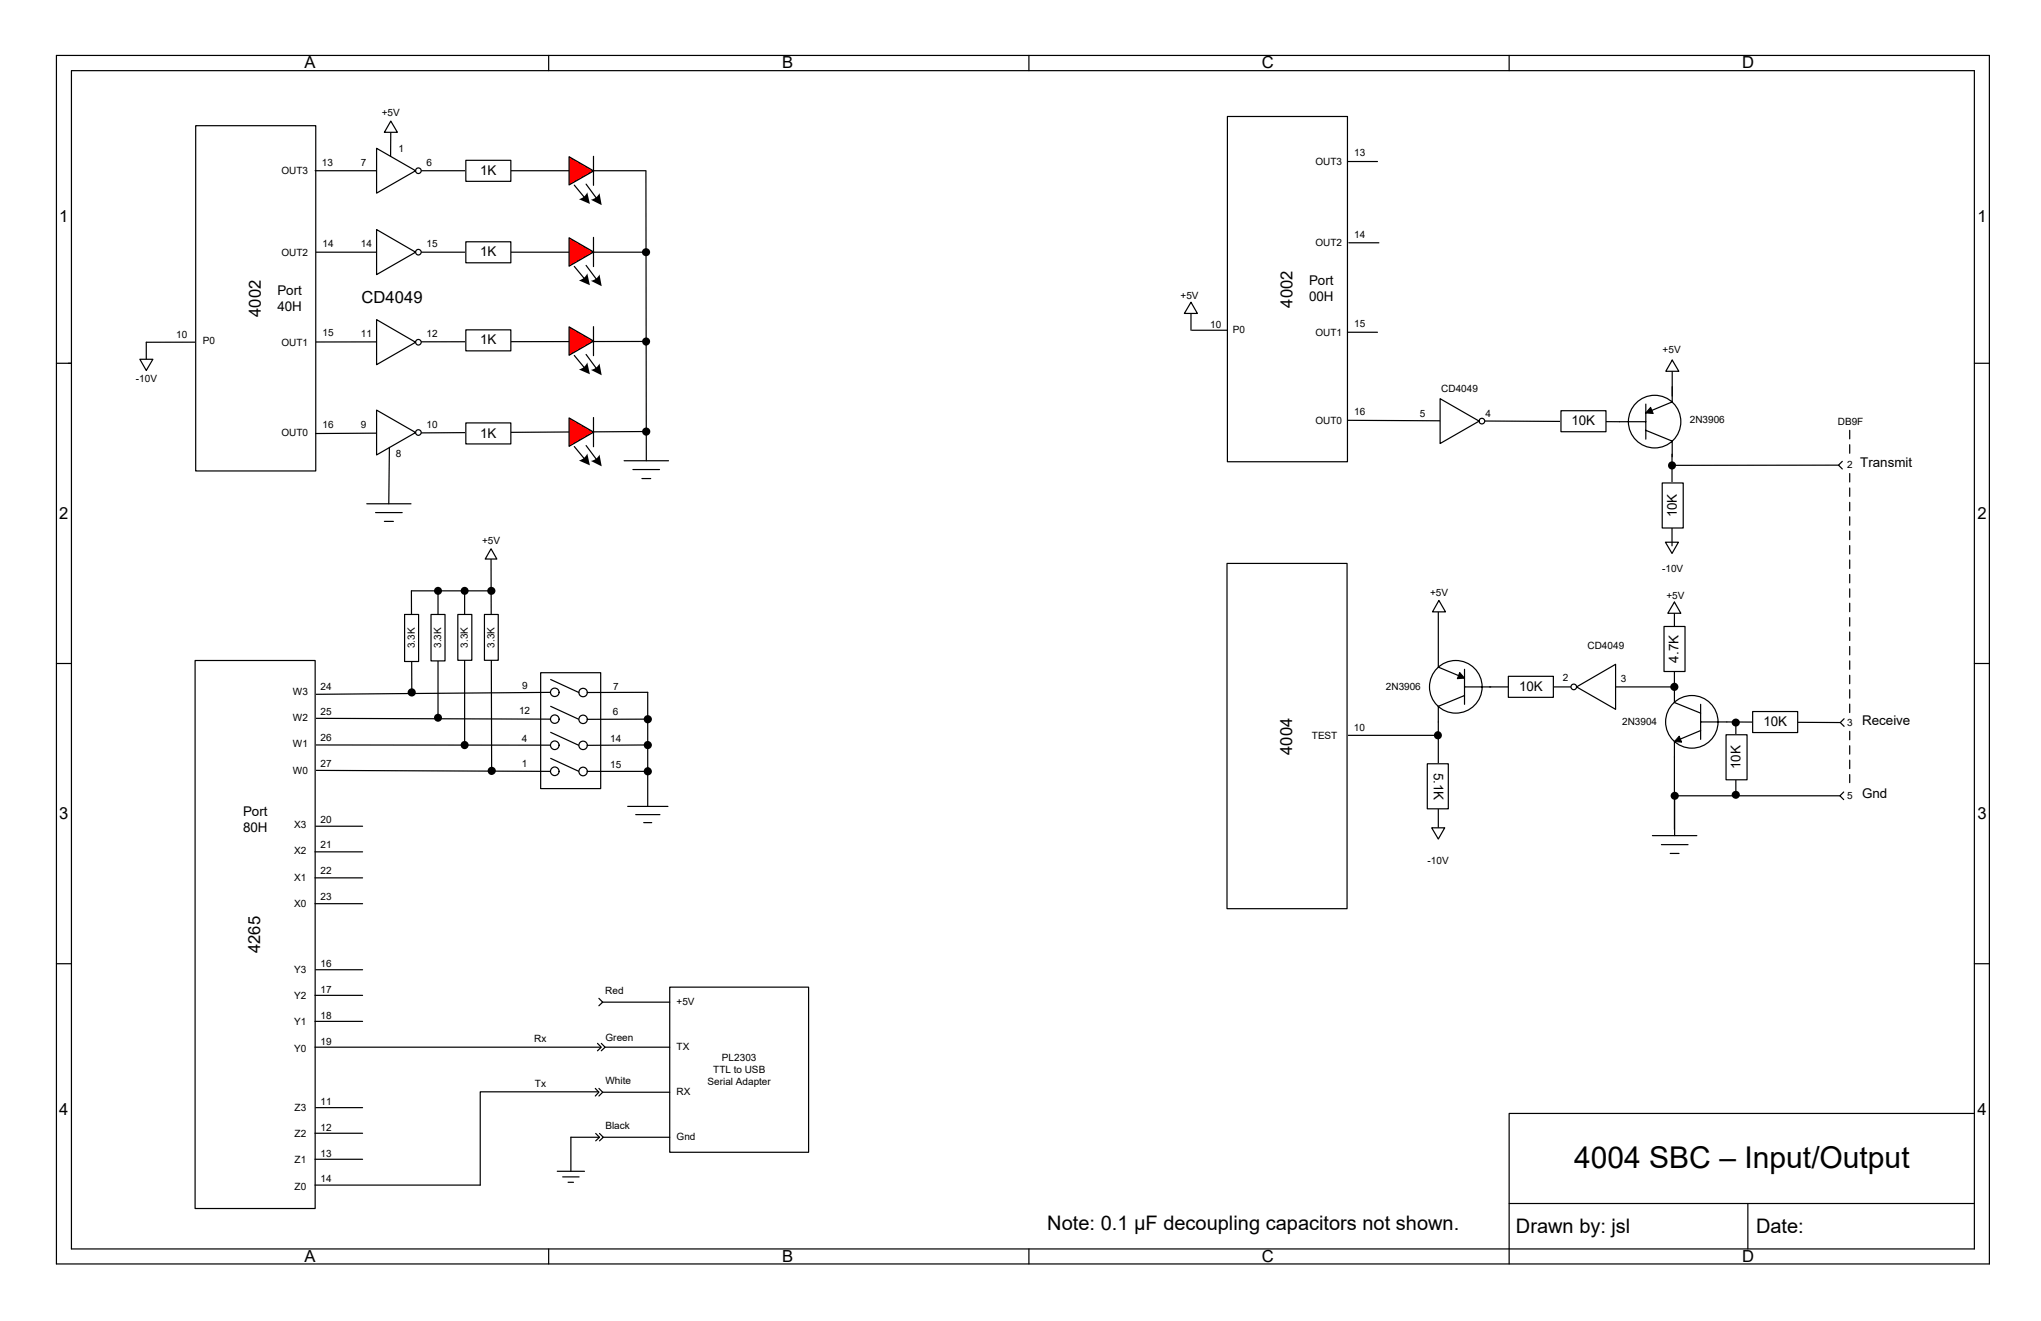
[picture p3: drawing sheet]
<svg xmlns="http://www.w3.org/2000/svg" width="432mm" height="279mm" viewBox="0 0 432 279" stroke-linecap="round" stroke-linejoin="round" font-family="sans-serif">
<path d="M252.1 69.8h21.3M284.2 155.5h20" fill="none" stroke="#000" stroke-width=".25"/>
<circle cx="304.2" cy="155.5" r=".85" fill="#000"/>
<path d="M114.4 142.3h12.7v24.5h-12.7z" fill="#fff"/>
<g fill="none" stroke="#000" stroke-width=".25">
<path d="M11.9 11.7h409v255.6h-409zM15.1 14.9h402.6v249.3h-402.6zM116.1 11.7v3.2M217.7 11.7v3.2M319.3 11.7v3.2M11.9 76.8h3.2M353.8 76.2v7.6M417.7 76.8h3.2M389 98.4h-35.3M389.8 97.6l-.8 .8 .8 .8M11.9 140.3h3.2M66.7 157.6h49.8"/>
<path d="M66.7 151.9l49.8 .2M114.4 142.3h12.7v24.5h-12.7zM117.3 146.4l-50.6 .5M417.7 140.3h3.2M66.7 162.9l49.8 .3M11.9 203.8h3.2M417.7 203.8h3.2M417.7 235.5h-98.4v28.6M319.3 254.6h98.4M369.8 254.6v9.6M116.1 264.2v3.1M217.7 264.2v3.1"/>
<path d="M319.3 264.2v3.1"/>
</g>
<circle cx="353.7" cy="98.4" r=".86" fill="#000"/>
<g fill="#000">
<path d="M391.2 90.9l.3 .1-.1 1.9-.2-.1zM391.2 94l.3 .1-.1 1.9-.2-.2z"/>
<path d="M391.2 100.1l.3 .1v1.7l-.2 .2-.1-.2zM391.2 103.1l.3 .1v1.8l-.2 .1-.1-.1zM391.2 106.2l.3 .1v1.7l-.2 .2-.1-.2zM391.2 109.2l.3 .1v1.8l-.2 .1-.1-.1zM391.2 112.3l.3 .1v1.7l-.2 .2-.1-.2zM391.2 115.3l.3 .1v1.8l-.2 .1-.1-.1zM391.2 118.4h.3v1.8l-.2 .2-.1-.2zM391.2 121.4l.3 .1v1.8l-.2 .1-.1-.1zM391.2 124.5h.3v1.8l-.2 .1-.1-.1zM391.2 127.5l.3 .1v1.8l-.2 .1-.1-.1zM391.2 130.6h.3v1.8l-.2 .1-.1-.1zM391.2 133.6l.3 .1v1.8l-.2 .1-.1-.1zM391.2 136.7h.3v1.8l-.2 .1-.1-.1zM391.2 139.7l.3 .1v1.8l-.2 .1-.1-.1zM391.2 142.7l.3 .1v1.8l-.2 .1-.1-.1zM391.2 145.8l.3 .1v1.8l-.2 .1-.1-.1zM391.2 148.8l.3 .1v1.8l-.2 .1-.1-.1z"/>
</g>
<path d="M353.8 76.2l1.4 2.3h-2.8z" fill="#fff"/>
<path d="M353.8 76.2l1.4 2.3h-2.8z" fill="none" stroke="#000" stroke-width=".25"/>
<path d="M352.3 114.7h2.8l-1.4 2.4z" fill="#fff"/>
<path d="M352.3 114.7h2.8l-1.4 2.4z" fill="none" stroke="#000" stroke-width=".25"/>
<circle cx="117.4" cy="152.1" r=".9" fill="#fff"/>
<g fill="none" stroke="#000" stroke-width=".25">
<path d="M116.5 149.4l6 2.7"/>
<circle cx="117.4" cy="152.1" r=".9"/>
</g>
<circle cx="117.4" cy="157.6" r=".91" fill="#fff"/>
<g fill="none" stroke="#000" stroke-width=".25">
<path d="M116.5 154.9l6 2.7"/>
<circle cx="117.4" cy="157.6" r=".91"/>
</g>
<circle cx="117.4" cy="163.1" r=".91" fill="#fff"/>
<g fill="none" stroke="#000" stroke-width=".25">
<path d="M123.4 146.5l13.6-.1v24.2M137 157.6h-13.6M116.5 160.4l6 2.8M123.4 163.2h13.6M132.8 170.6h8.5M134.5 172.3h5.1M136.2 174h1.7"/>
<circle cx="117.4" cy="163.1" r=".91"/>
</g>
<g fill="#000">
<circle cx="137" cy="157.6" r=".86"/>
<circle cx="137" cy="163.1" r=".86"/>
</g>
<circle cx="123.4" cy="146.5" r=".89" fill="#fff"/>
<circle cx="123.4" cy="146.5" r=".89" fill="none" stroke="#000" stroke-width=".25"/>
<circle cx="117.4" cy="146.4" r=".9" fill="#fff"/>
<g fill="none" stroke="#000" stroke-width=".25">
<path d="M116.5 143.7l6 2.8"/>
<circle cx="117.4" cy="146.4" r=".9"/>
</g>
<circle cx="123.4" cy="157.7" r=".89" fill="#fff"/>
<circle cx="123.4" cy="157.7" r=".89" fill="none" stroke="#000" stroke-width=".25"/>
<circle cx="123.4" cy="163.2" r=".9" fill="#fff"/>
<g fill="none" stroke="#000" stroke-width=".25">
<path d="M103.9 117.5l.1 45.5M92.7 125v26.8M98.3 125v32.6M103.9 125h-16.9l.1 21.5"/>
<circle cx="123.4" cy="163.2" r=".9"/>
</g>
<g fill="#000">
<circle cx="92.7" cy="125" r=".85"/>
<circle cx="98.3" cy="125" r=".85"/>
<circle cx="103.9" cy="125" r=".86"/>
<circle cx="87.1" cy="146.5" r=".87"/>
<circle cx="92.7" cy="151.8" r=".85"/>
<circle cx="98.3" cy="157.6" r=".86"/>
<circle cx="104" cy="163" r=".86"/>
</g>
<path d="M103.9 116.1l1.2 2.1h-2.4z" fill="#fff"/>
<path d="M103.9 116.1l1.2 2.1h-2.4z" fill="none" stroke="#000" stroke-width=".25"/>
<path d="M85.6 130h3v9.9h-3z" fill-rule="evenodd" fill="#fff"/>
<path d="M85.6 130h3v9.9h-3z" fill="none" stroke="#000" stroke-width=".25"/>
<path d="M91.2 130h2.9v9.8h-2.9z" fill-rule="evenodd" fill="#fff"/>
<path d="M91.2 130h2.9v9.8h-2.9z" fill="none" stroke="#000" stroke-width=".25"/>
<path d="M96.9 130h2.9v9.7h-2.9z" fill-rule="evenodd" fill="#fff"/>
<path d="M96.9 130h2.9v9.7h-2.9z" fill="none" stroke="#000" stroke-width=".25"/>
<path d="M102.5 130h2.9v9.7h-2.9z" fill-rule="evenodd" fill="#fff"/>
<path d="M102.5 130h2.9v9.7h-2.9z" fill="none" stroke="#000" stroke-width=".25"/>
<path d="M259.7 24.6h25.4v73.1h-25.4z" fill-rule="evenodd" fill="#fff"/>
<path d="M259.7 24.6h25.4v73.1h-25.4zM285.1 34.2h6.3M252 65.5v4.3" fill="none" stroke="#000" stroke-width=".25"/>
<path d="M252 63.9l1.3 2.4h-2.7z" fill="#fff"/>
<path d="M252 63.9l1.3 2.4h-2.7zM367.2 152.8v15.3" fill="none" stroke="#000" stroke-width=".25"/>
<g fill="#000">
<circle cx="367.2" cy="152.8" r=".85"/>
<circle cx="367.2" cy="168.1" r=".86"/>
</g>
<path d="M365.2 155.4h4.4v9.5h-4.4z" fill-rule="evenodd" fill="#fff"/>
<path d="M354.2 127.3v18M365.2 155.4h4.4v9.5h-4.4z" fill="none" stroke="#000" stroke-width=".25"/>
<path d="M352 132.5h4.5v9.5h-4.5z" fill-rule="evenodd" fill="#fff"/>
<path d="M352 132.5h4.5v9.5h-4.5zM390.1 152l-.8 .8 .8 .8M349.6 176.7h9.4M351.5 178.6h5.6M354.3 167.6v9.1M354.3 168.3h35M390.1 167.5l-.8 .8 .8 .8M353.4 180.5h1.8" fill="none" stroke="#000" stroke-width=".25"/>
<circle cx="354.3" cy="168.3" r=".86" fill="#000"/>
<path d="M354.2 127.3l1.4 2.4h-2.8z" fill="#fff"/>
<path d="M354.2 127.3l1.4 2.4h-2.8z" fill="none" stroke="#000" stroke-width=".25"/>
<path d="M259.6 119.2h25.4v73h-25.4z" fill-rule="evenodd" fill="#fff"/>
<path d="M285.4 51.4h6.3M285.1 70.3h6.3M259.6 119.2h25.4v73h-25.4z" fill="none" stroke="#000" stroke-width=".25"/>
<path d="M391.2 154.6l.3 .1v1.8l-.2 .1-.1-.1zM391.2 157.6l.3 .1v1.8l-.2 .1-.1-.1zM391.2 160.7l.3 .1v1.8l-.2 .1-.1-.1zM391.2 163.7l.3 .1v1.7l-.2 .2-.1-.2z" fill="#000"/>
<path d="M41.3 139.7h25.4v115.9h-25.4z" fill="#fff"/>
<g fill="none" stroke="#000" stroke-width=".25">
<path d="M41.3 139.7h25.4v115.9h-25.4zM137 152.1h-13.6M66.8 174.8h9.9M66.6 191.1h10.1M66.6 185.7h10.1M66.6 180.2h10.1M66.6 216h10.1M66.6 210.5h10.1M66.8 205.1h9.9M66.6 221.5h60.4M66.6 239.7h10.1M66.8 234.3h9.9"/>
<path d="M66.6 250.7h35M66.6 245.2h10.1"/>
</g>
<circle cx="137" cy="152.1" r=".86" fill="#000"/>
<circle cx="123.4" cy="152.1" r=".89" fill="#fff"/>
<g fill="none" stroke="#000" stroke-width=".25">
<path d="M47.2 53.3h89.5"/>
<circle cx="123.4" cy="152.1" r=".89"/>
</g>
<circle cx="136.7" cy="53.3" r=".86" fill="#000"/>
<path d="M79.7 48.6l8.2 4.7-8.2 4.8z" fill="#fff"/>
<path d="M79.7 48.6l8.2 4.7-8.2 4.8z" fill="none" stroke="#000" stroke-width=".25"/>
<circle cx="88.5" cy="53.3" r=".59" fill="#fff"/>
<g fill="none" stroke="#000" stroke-width=".25">
<path d="M136.7 72.2l-105.8 .2"/>
<circle cx="88.5" cy="53.3" r=".59"/>
</g>
<circle cx="136.7" cy="72.2" r=".85" fill="#000"/>
<path d="M79.7 67.6l8.2 4.8-8.2 4.7z" fill="#fff"/>
<path d="M79.7 67.6l8.2 4.8-8.2 4.7z" fill="none" stroke="#000" stroke-width=".25"/>
<circle cx="88.5" cy="72.4" r=".59" fill="#fff"/>
<circle cx="88.5" cy="72.4" r=".59" fill="none" stroke="#000" stroke-width=".25"/>
<path d="M41.4 26.6h25.4v73h-25.4z" fill-rule="evenodd" fill="#fff"/>
<path d="M41.4 26.6h25.4v73h-25.4zM66.7 36.1h70" fill="none" stroke="#000" stroke-width=".25"/>
<path d="M79.7 31.4l8.2 4.7-8.2 4.8z" fill="#fff"/>
<path d="M79.7 31.4l8.2 4.7-8.2 4.8z" fill="none" stroke="#000" stroke-width=".25"/>
<circle cx="88.5" cy="36.1" r=".59" fill="#fff"/>
<g fill="none" stroke="#000" stroke-width=".25">
<path d="M136.7 91.3l-69.9 .4"/>
<circle cx="88.5" cy="36.1" r=".59"/>
</g>
<circle cx="136.7" cy="91.3" r=".86" fill="#000"/>
<path d="M79.7 86.7l8.2 4.8-8.2 4.7z" fill="#fff"/>
<path d="M79.7 86.7l8.2 4.8-8.2 4.7z" fill="none" stroke="#000" stroke-width=".25"/>
<circle cx="88.5" cy="91.5" r=".59" fill="#fff"/>
<g fill="none" stroke="#000" stroke-width=".25">
<path d="M136.7 36.2v61.3M30.9 72.4v4.4M82.4 94.6l-.1 12M132 97.5h9.4M133.9 99.3h5.6M77.6 106.6h9.4M79.5 108.4h5.6M81.3 110.3h1.9M135.8 101.2h1.9"/>
<circle cx="88.5" cy="91.5" r=".59"/>
</g>
<path d="M29.6 76h2.7l-1.4 2.4z" fill="#fff"/>
<path d="M29.6 76h2.7l-1.4 2.4z" fill="none" stroke="#000" stroke-width=".25"/>
<path d="M98.6 33.9h9.5v4.5h-9.5z" fill="#fff"/>
<path d="M98.6 33.9h9.5v4.5h-9.5z" fill="none" stroke="#000" stroke-width=".25"/>
<path d="M98.6 51.1h9.5v4.5h-9.5z" fill="#fff"/>
<path d="M98.6 51.1h9.5v4.5h-9.5z" fill="none" stroke="#000" stroke-width=".25"/>
<path d="M98.6 69.8h9.5v4.4h-9.5z" fill="#fff"/>
<path d="M98.6 69.8h9.5v4.4h-9.5z" fill="none" stroke="#000" stroke-width=".25"/>
<path d="M98.6 89.5h9.5v4.4h-9.5z" fill="#fff"/>
<path d="M82.7 27.2l-.1 5.9M98.6 89.5h9.5v4.4h-9.5z" fill="none" stroke="#000" stroke-width=".25"/>
<path d="M82.7 25.6l1.4 2.4h-2.8z" fill="#fff"/>
<path d="M82.7 25.6l1.4 2.4h-2.8zM121.5 39.2l2.2 2.6M124 38.9l2.2 3.1" fill="none" stroke="#000" stroke-width=".25"/>
<g fill="#000">
<path d="M122.5 42.1a2.54 2.54 0 0 0 1.7-1.4l.6 2.4z" fill-rule="evenodd"/>
<path d="M125 42.2a2.59 2.59 0 0 0 1.8-1.3l.5 2.5z" fill-rule="evenodd"/>
</g>
<path d="M120.4 33.1l5.2 3.1-5.2 2.9z" fill="#f00"/>
<path d="M120.4 33.1l5.2 3.1-5.2 2.9zM125.6 33.1v6.1M121.5 56.3l2.2 2.7M124 56.1l2.2 3" fill="none" stroke="#000" stroke-width=".25"/>
<g fill="#000">
<path d="M122.5 59.3a2.63 2.63 0 0 0 1.7-1.5l.6 2.5z" fill-rule="evenodd"/>
<path d="M125 59.4a2.42 2.42 0 0 0 1.8-1.4l.5 2.5z" fill-rule="evenodd"/>
</g>
<path d="M120.4 50.3l5.2 3-5.2 3z" fill="#f00"/>
<path d="M120.4 50.3l5.2 3-5.2 3zM125.6 50.2v6.2M121.5 75.2l2.2 2.7M124 75l2.2 3" fill="none" stroke="#000" stroke-width=".25"/>
<g fill="#000">
<path d="M122.5 78.1a2.5 2.5 0 0 0 1.7-1.4l.6 2.5z" fill-rule="evenodd"/>
<path d="M125 78.2a2.42 2.42 0 0 0 1.8-1.3l.5 2.5z" fill-rule="evenodd"/>
</g>
<path d="M120.4 69.1l5.2 3-5.2 3z" fill="#f00"/>
<path d="M120.4 69.1l5.2 3-5.2 3zM125.6 69.1v6.1M121.5 94.4l2.2 2.7M124 94.2l2.2 3" fill="none" stroke="#000" stroke-width=".25"/>
<g fill="#000">
<path d="M122.5 97.4a2.63 2.63 0 0 0 1.7-1.5l.6 2.5z" fill-rule="evenodd"/>
<path d="M125 97.5a2.42 2.42 0 0 0 1.8-1.4l.5 2.5z" fill-rule="evenodd"/>
</g>
<path d="M120.4 88.4l5.2 3-5.2 3z" fill="#f00"/>
<path d="M120.4 88.4l5.2 3-5.2 3zM125.6 88.3v6.2" fill="none" stroke="#000" stroke-width=".25"/>
<circle cx="357.9" cy="152.7" r="5.6" fill="#fff"/>
<g fill="none" stroke="#000" stroke-width=".25">
<path d="M354.2 145.3v3.3l5.6 2.2M359.8 154.5l-5.6 2.3v3.3M359.8 152.7l29.5 .1M359.8 149v7.4"/>
<circle cx="357.9" cy="152.7" r="5.6"/>
</g>
<path d="M355.3 155.7l.5 1.3-1.6-.2z" fill="#000"/>
<path d="M355.3 155.7l.5 1.3-1.6-.2z" fill="none" stroke="#000" stroke-width=".21"/>
<path d="M370.8 150.5h9.5v4.4h-9.5z" fill="#fff"/>
<path d="M370.8 150.5h9.5v4.4h-9.5zM354.2 160.1v15.3" fill="none" stroke="#000" stroke-width=".25"/>
<circle cx="308" cy="145.3" r="5.6" fill="#fff"/>
<g fill="none" stroke="#000" stroke-width=".25">
<path d="M304.3 128.6v12.5l5.5 2.3M309.8 147.1l-5.5 2.3v3.3M309.8 141.6v7.4M354.2 145.3h-44.4"/>
<circle cx="308" cy="145.3" r="5.6"/>
</g>
<g fill="#000">
<path d="M308.8 142.2l1 1.2-1.5 .2z"/>
<circle cx="354.2" cy="145.3" r=".87"/>
</g>
<path d="M308.8 142.2l1 1.2-1.5 .2z" fill="none" stroke="#000" stroke-width=".21"/>
<path d="M333.5 145.3l8.3-4.8v9.5z" fill="#fff"/>
<path d="M333.5 145.3l8.3-4.8v9.5z" fill="none" stroke="#000" stroke-width=".25"/>
<circle cx="333" cy="145.3" r=".59" fill="#fff"/>
<circle cx="333" cy="145.3" r=".59" fill="none" stroke="#000" stroke-width=".25"/>
<path d="M319.1 143h9.5v4.5h-9.5z" fill="#fff"/>
<path d="M319.1 143h9.5v4.5h-9.5z" fill="none" stroke="#000" stroke-width=".25"/>
<circle cx="350.1" cy="89.2" r="5.6" fill="#fff"/>
<g fill="none" stroke="#000" stroke-width=".25">
<path d="M285.1 88.9l63.1 .3M348.2 91l5.6 2.3v3.3M348.2 85.5v7.4M353.8 81.8v3.2l-5.6 2.3"/>
<circle cx="350.1" cy="89.2" r="5.6"/>
</g>
<path d="M349.2 86.1l.6 1.4-1.6-.2z" fill="#000"/>
<path d="M349.2 86.1l.6 1.4-1.6-.2z" fill="none" stroke="#000" stroke-width=".21"/>
<path d="M304.7 84.3l8.2 4.8-8.2 4.7z" fill="#fff"/>
<path d="M304.7 84.3l8.2 4.8-8.2 4.7z" fill="none" stroke="#000" stroke-width=".25"/>
<circle cx="313.5" cy="89.1" r=".59" fill="#fff"/>
<circle cx="313.5" cy="89.1" r=".59" fill="none" stroke="#000" stroke-width=".25"/>
<path d="M330.2 86.9h9.6v4.4h-9.6z" fill="#fff"/>
<path d="M330.2 86.9h9.6v4.4h-9.6zM353.7 96.1v19.3" fill="none" stroke="#000" stroke-width=".25"/>
<path d="M351.7 102.2h4.4v9.5h-4.4z" fill-rule="evenodd" fill="#fff"/>
<path d="M351.7 102.2h4.4v9.5h-4.4zM304.3 152.7v23.2" fill="none" stroke="#000" stroke-width=".25"/>
<path d="M302 161.5h4.4v9.6h-4.4z" fill-rule="evenodd" fill="#fff"/>
<path d="M302 161.5h4.4v9.6h-4.4z" fill="none" stroke="#000" stroke-width=".25"/>
<path d="M302.9 175.1h2.7l-1.3 2.4z" fill="#fff"/>
<path d="M302.9 175.1h2.7l-1.3 2.4z" fill="none" stroke="#000" stroke-width=".25"/>
<path d="M304.4 127l1.4 2.4h-2.7z" fill="#fff"/>
<path d="M304.4 127l1.4 2.4h-2.7z" fill="none" stroke="#000" stroke-width=".25"/>
<path d="M141.7 208.8h29.4v34.9h-29.4z" fill="#fff"/>
<g fill="none" stroke="#000" stroke-width=".25">
<path d="M126.7 211.2l.8 .8-.8 .7M127.4 212h14.3M141.7 208.8h29.4v34.9h-29.4zM125.9 230.2l.8 .8-.8 .8M126 239.7l.8 .8-.8 .8M126.4 220.7l.8 .8-.8 .7M126.7 230.9h-25.1v19.8M126.7 230.2l.8 .8-.8 .8M126.8 239.7l.8 .8-.8 .8M127.2 220.7l.8 .8-.8 .7M127.5 231h14.2M128 221.5h13.7"/>
<path d="M117.9 247.7h5.8M119 248.9h3.5M120.2 250.1h1.1M126.8 240.5h-6v7.2M127.5 240.5h14.2"/>
</g>
<text font-size="6.3" x="333" y="247.1">4004 SBC – Input/Output</text>
<g font-size="4.2">
<text x="221.6" y="260.1">Note: 0.1 µF decoupling capacitors not shown.</text>
<text x="320.7" y="260.7">Drawn by: jsl</text>
<text x="371.5" y="260.7">Date:</text>
</g>
<g font-size="3.5">
<text x="64.4" y="14.5">A</text>
<text x="165.4" y="14.5">B</text>
<text x="267" y="14.5">C</text>
<text x="368.6" y="14.4">D</text>
<text x="12.5" y="47">1</text>
<text x="418.3" y="46.9">1</text>
<text x="76.5" y="64.2">CD4049</text>
<text x="273.5" y="65.1" transform="rotate(-90 273.5 65.1)">4002</text>
<text x="55.2" y="67.1" transform="rotate(-90 55.2 67.1)">4002</text>
<text x="12.5" y="109.7">2</text>
<text x="418.3" y="109.7">2</text>
<text x="273.3" y="159.6" transform="rotate(-90 273.3 159.6)">4004</text>
<text x="12.5" y="173.2">3</text>
<text x="418.3" y="173.2">3</text>
<text x="55.1" y="201.6" transform="rotate(-90 55.1 201.6)">4265</text>
<text x="12.5" y="235.9">4</text>
<text x="418.3" y="235.9">4</text>
<text x="64.4" y="266.9">A</text>
<text x="165.4" y="266.9">B</text>
<text x="267" y="266.9">C</text>
<text x="368.6" y="266.8">D</text>
</g>
<g font-size="2.8">
<text x="101.6" y="37">1K</text>
<text x="101.6" y="54.2">1K</text>
<text x="58.7" y="62.3">Port</text>
<text x="58.7" y="65.7">40H</text>
<text x="276.9" y="60.3">Port</text>
<text x="276.9" y="63.7">00H</text>
<text x="101.6" y="72.9">1K</text>
<text x="332.5" y="90">10K</text>
<text x="101.6" y="92.5">1K</text>
<text x="393.6" y="98.7">Transmit</text>
<text x="354.8" y="109.4" transform="rotate(-90 354.8 109.4)">10K</text>
<text x="355.1" y="140.2" transform="rotate(-90 355.1 140.2)">4.7K</text>
<text x="321.4" y="146.1">10K</text>
<text x="373.1" y="153.6">10K</text>
<text x="394" y="153.4">Receive</text>
<text x="303.4" y="163.5" transform="rotate(90 303.4 163.5)">5.1K</text>
<text x="368.3" y="162.7" transform="rotate(-90 368.3 162.7)">10K</text>
<text x="51.4" y="172.6">Port</text>
<text x="394" y="168.8">Gnd</text>
<text x="51.4" y="176">80H</text>
</g>
<g font-size="2.1">
<text x="80.8" y="24.5">+5V</text>
<text x="68.1" y="35.1">13</text>
<text x="76.3" y="35.1">7</text>
<text x="84.3" y="32.2">1</text>
<text x="90.2" y="35.1">6</text>
<text x="278.3" y="34.8">OUT3</text>
<text x="286.5" y="33.1">13</text>
<text x="59.5" y="36.8">OUT3</text>
<text x="68.2" y="52.2">14</text>
<text x="76.3" y="52.2">14</text>
<text x="90.2" y="52.3">15</text>
<text x="278.3" y="52.1">OUT2</text>
<text x="286.5" y="50.3">14</text>
<text x="59.5" y="54.1">OUT2</text>
<text x="249.8" y="63.3">+5V</text>
<text x="37.3" y="71.5">10</text>
<text x="68.2" y="71.2">15</text>
<text x="76.3" y="71.3">11</text>
<text x="90.2" y="71.3">12</text>
<text x="256" y="69.3">10</text>
<text x="260.8" y="70.5">P0</text>
<text x="278.3" y="71.1">OUT1</text>
<text x="286.5" y="69.2">15</text>
<text x="42.9" y="72.9">P0</text>
<text x="59.5" y="73.1">OUT1</text>
<text x="351.7" y="74.6">+5V</text>
<text x="28.7" y="80.8">-10V</text>
<text x="304.9" y="82.8">CD4049</text>
<text x="278.3" y="89.6">OUT0</text>
<text x="286.5" y="87.8">16</text>
<text x="300.4" y="88.1">5</text>
<text x="314.3" y="88.1">4</text>
<text x="357.5" y="89.5">2N3906</text>
<text x="388.8" y="89.9">DB9F</text>
<text x="59.5" y="92.2">OUT0</text>
<text x="68.2" y="90.6">16</text>
<text x="76.3" y="90.4">9</text>
<text x="90.2" y="90.4">10</text>
<text x="83.8" y="96.6">8</text>
<text x="390.8" y="99.1">2</text>
<text x="102" y="115.1">+5V</text>
<text x="351.6" y="120.9">-10V</text>
<text x="302.6" y="126.1">+5V</text>
<text x="352.6" y="126.7">+5V</text>
<text x="87.8" y="137.2" transform="rotate(-90 87.8 137.2)">3.3K</text>
<text x="93.3" y="137.1" transform="rotate(-90 93.3 137.1)">3.3K</text>
<text x="99" y="137" transform="rotate(-90 99 137)">3.3K</text>
<text x="104.6" y="137" transform="rotate(-90 104.6 137)">3.3K</text>
<text x="335.9" y="137.2">CD4049</text>
<text x="62" y="146.9">W3</text>
<text x="67.8" y="145.8">24</text>
<text x="110.4" y="145.8">9</text>
<text x="129.7" y="145.9">7</text>
<text x="293.2" y="145.9">2N3906</text>
<text x="330.7" y="144.1">2</text>
<text x="342.9" y="144.2">3</text>
<text x="62" y="152.5">W2</text>
<text x="67.8" y="151.3">25</text>
<text x="109.8" y="151">12</text>
<text x="129.6" y="151.2">6</text>
<text x="286.4" y="154.6">10</text>
<text x="343.2" y="153.2">2N3904</text>
<text x="390.8" y="153.6">3</text>
<text x="62" y="158.1">W1</text>
<text x="67.8" y="156.8">26</text>
<text x="110.4" y="156.8">4</text>
<text x="129.1" y="157">14</text>
<text x="277.5" y="156.3">TEST</text>
<text x="62" y="163.7">W0</text>
<text x="67.8" y="162.2">27</text>
<text x="110.4" y="162.2">1</text>
<text x="129.1" y="162.3">15</text>
<text x="390.8" y="169">5</text>
<text x="62.2" y="175.1">X3</text>
<text x="67.8" y="179.4">21</text>
<text x="67.8" y="174">20</text>
<text x="62.2" y="180.7">X2</text>
<text x="67.8" y="184.9">22</text>
<text x="302" y="182.8">-10V</text>
<text x="62.2" y="186.3">X1</text>
<text x="62.2" y="191.9">X0</text>
<text x="67.8" y="190.4">23</text>
<text x="62.2" y="205.7">Y3</text>
<text x="67.8" y="204.6">16</text>
<text x="62.2" y="211.3">Y2</text>
<text x="67.8" y="215.5">18</text>
<text x="67.8" y="210">17</text>
<text x="128.1" y="210.2">Red</text>
<text x="143.1" y="212.6">+5V</text>
<text x="62.2" y="216.9">Y1</text>
<text x="67.8" y="221">19</text>
<text x="113" y="220.4">Rx</text>
<text x="128.1" y="220.1">Green</text>
<text x="62.2" y="222.4">Y0</text>
<text x="143.1" y="222.1">TX</text>
<text x="150.9" y="226.9">TTL to USB</text>
<text x="152.7" y="224.4">PL2303</text>
<text x="67.8" y="233.7">11</text>
<text x="113.2" y="229.8">Tx</text>
<text x="128.1" y="229.3">White</text>
<text x="143.1" y="231.6">RX</text>
<text x="149.7" y="229.4">Serial Adapter</text>
<text x="62.3" y="234.9">Z3</text>
<text x="67.8" y="239.2">12</text>
<text x="128.1" y="238.8">Black</text>
<text x="62.3" y="240.5">Z2</text>
<text x="67.8" y="244.6">13</text>
<text x="143.1" y="241.2">Gnd</text>
<text x="62.3" y="246">Z1</text>
<text x="62.3" y="251.6">Z0</text>
<text x="67.8" y="250.1">14</text>
</g>
</svg>
